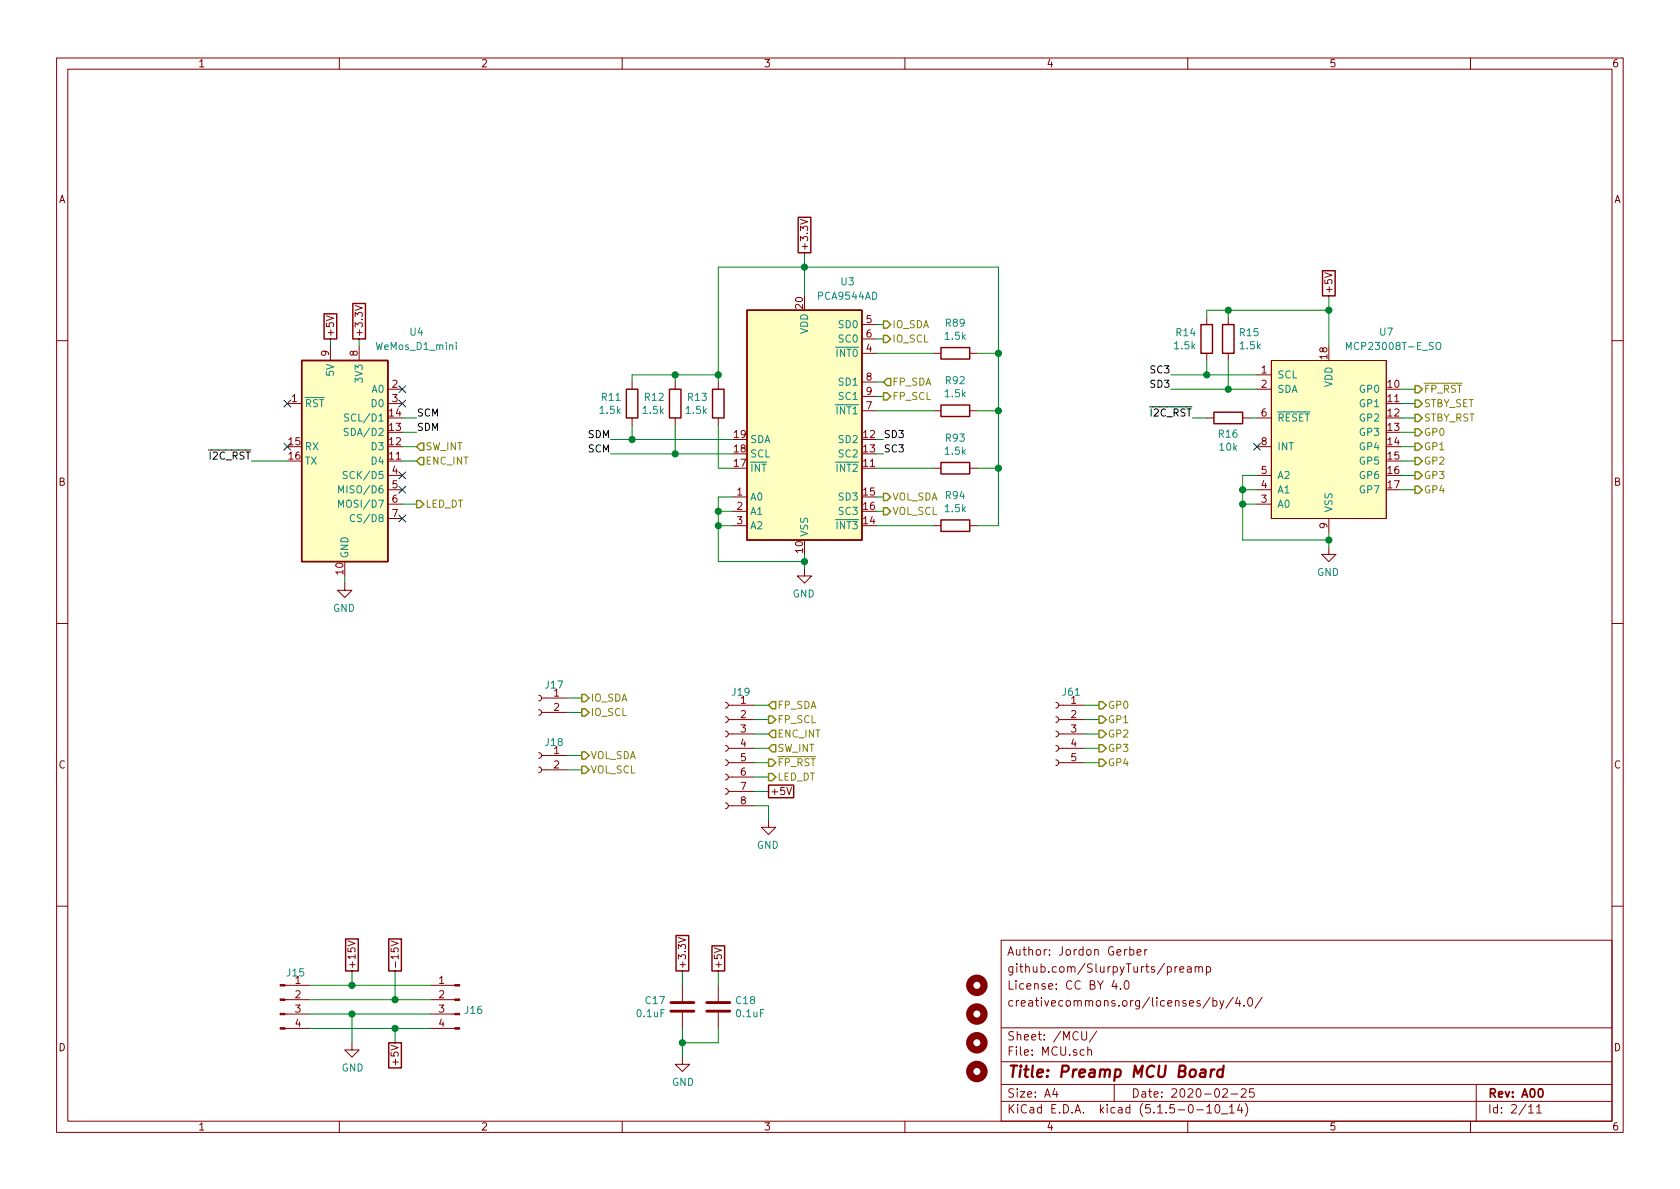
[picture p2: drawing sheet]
<svg xmlns="http://www.w3.org/2000/svg" width="297mm" height="210mm" viewBox="0 0 297 210" stroke-linecap="round" stroke-linejoin="round" font-family="sans-serif">
<g fill="none" stroke="#840000" stroke-width=".18">
<path d="M10 10.3h277v189.9h-277zM12 12.2h273v186.1h-273zM60 10.3v1.9M110 10.3v1.9M160 10.3v1.9M210 10.3v1.9M260 10.3v1.9M141.5 38.8l1.3 .4-1.3 .4M57.7 55.8l1.3 .5-1.3 .4M62.8 54l1.3 .5-1.3 .4M152.4 57.4h2.5M152.4 59.9h2.5"/>
<path d="M213.4 56.1v1.3M217.2 56.1v1.3M234.2 48.2l1.3 .5-1.3 .4M10 60.2h2M50.8 71.4h2.5M58.4 61.2v2.5M63.5 61.2v2.5M68.6 68.8h2.5M68.6 71.4h2.5M111.8 67.6v1.2M111.8 73.9v1.3M119.4 67.6v1.2"/>
<path d="M119.4 73.9v1.3M127 67.6v1.2M127 73.9v1.3M152.4 62.5h2.5M152.4 72.6h2.5M152.4 67.6h2.5M152.4 70.1h2.5M165.1 62.5h1.3M165.1 72.6h1.3M171.4 62.5h1.3M171.4 72.6h1.3M213.4 62.5v1.2"/>
<path d="M213.4 73.9h1.2M217.2 62.5v1.2M219.7 73.9h1.3M222.2 73.9h2.6M222.2 66.3h2.6M222.2 68.8h2.6M222.2 79h2.6M224.8 63.7h20.3v28h-20.3zM285 60.2h2M68.6 89.1h2.5M68.6 86.6h2.5M68.6 84.1h2.5"/>
<path d="M68.6 91.7h2.5M129.5 93h2.6M129.5 87.9h2.6M129.5 90.4h2.6M165.1 82.8h1.3M165.1 93h1.3M171.4 82.8h1.3M171.4 93h1.3M222.2 89.1h2.6M222.2 86.6h2.6M222.2 84.1h2.6M234.9 96.8v1.2h-1.2l1.2 1.3 1.3-1.3h-1.3"/>
<path d="M234.9 91.7v2.5M10 110.3h2M61 103.1v1.3h-1.3l1.3 1.3 1.2-1.3h-1.2M142.2 100.6v1.2h-1.2l1.2 1.3 1.3-1.3h-1.3M285 110.3h2M95.2 125.5l.4 .1 .2 .3-.2 .4-.4 .2M95.2 122.9l.4 .2 .2 .2-.2 .5-.4 .1M95.2 135.6l.4 .2 .2 .2-.2 .5-.4 .1M95.2 133.1l.4 .1 .2 .3-.2 .4-.4 .2M95.8 126h4.5M95.8 123.4h4.5M95.8 136.1h4.5"/>
<path d="M95.8 133.6h4.5M128.3 139.4l.3 .2 .2 .2-.1 .5-.4 .2M128.3 136.9l.3 .1 .2 .3-.1 .4-.4 .2M128.3 134.4l.3 .1 .2 .3-.1 .4-.4 .2M128.3 131.8l.3 .1 .2 .3-.1 .5-.4 .1M128.3 129.3l.3 .1 .2 .3-.1 .4-.4 .2M128.3 126.7l.3 .2 .2 .2-.1 .5-.4 .2M128.3 124.2l.3 .1 .2 .3-.1 .4-.4 .2M128.8 139.9h4.5M128.8 137.4h4.5M128.8 134.9h4.5M128.8 132.3h4.5"/>
<path d="M128.8 129.8h4.5M128.8 127.2h4.5M128.8 124.7h4.5M139.1 139.2l.4 1.3 .5-1.3M186.7 134.4l.3 .1 .2 .3-.1 .4-.4 .2M186.7 131.8l.3 .1 .2 .3-.1 .5-.4 .1M186.7 129.3l.3 .1 .2 .3-.1 .4-.4 .2M186.7 126.7l.3 .2 .2 .2-.1 .5-.4 .2M186.7 124.2l.3 .1 .2 .3-.1 .4-.4 .2M187.2 134.9h4.6M187.2 132.3h4.6M187.2 129.8h4.6"/>
<path d="M187.2 127.2h4.6M187.2 124.7h4.6M128.3 142l.3 .1 .2 .3-.1 .4-.4 .2M128.8 142.5h4.5M135.9 145v1.3h-1.3l1.3 1.3 1.3-1.3h-1.3M10 160.2h2M50.4 179.3h4.2M50.4 176.8h4.2M50.4 174.2h4.2M61.5 166.4l1.3 .4-1.3 .5M69.1 166.4l1.3 .4-1.3 .5M76.2 179.3h4.2"/>
<path d="M76.2 176.8h4.2M76.2 174.2h4.2M119.9 165.8l1.3 .4-1.3 .4M120.6 174.2v2.8M120.6 179.1v2.8M126.3 167.6l1.3 .4-1.3 .4M127 174.2v2.8M127 179.1v2.8M177 166.3h108v32h-108zM197 173.3l-.4 1.1h1M197.3 173.9v1M198.1 174.8v.1"/>
<path d="M198.9 173.6l.2-.2a.81 .81 0 0 1 .6 .6 .81 .81 0 0 1-.3 .8l-.1 .1a.79 .79 0 0 1-.4-1.3zM199.8 168l.4-.1 .3 .3-.1 .6-.2 .1-.4-.1M199.8 167.4v1.5M201 168.4l.8-.1-.1-.3-.4-.1-.3 .2 .1 .7h.6M202.4 167.9v1M202.8 167.9l-.3 .1-.1 .2M208.2 170.9l-.5 .3M208.6 171.4l.7-.1-.1-.3-.4-.1-.2 .2 .1 .8h.5M210 171h.5l.1 .9M210.6 171.3l-.5 .1-.2 .2 .1 .3h.1h.5M211.3 171.1l.2-.2 .4 .1 .1 .9M211.3 170.9v1"/>
<path d="M212 171.1l.2-.2 .3 .1 .1 .9M213.3 171l.4-.1 .3 .3v.6l-.3 .1h-.4M213.3 170.9v1.5M214 176.3l-1.3 2M214.5 177l.4-.1 .3 .3-.1 .6-.2 .1-.4-.1M214.5 176.4v1.5M215.7 176.9l.3 1M216.4 176.9l-.5 1.4-.2 .1M218 176.3l-1.3 2M218.8 176.3l-.3 1.1h.9M219.2 176.9v1M220 177.8v.1"/>
<path d="M220.8 176.5l.2-.1a.8 .8 0 0 1 .5 .8 .8 .8 0 0 1-.5 .7 1 1 0 0 1-.2-1.4zM223.2 176.3l-1.3 2M285 160.2h2M50.4 181.9h4.2M60 198.3v1.9M62.2 184.4v1.3h1.3l-1.3 1.2-1.2-1.2h1.2M76.2 181.9h4.2M110 198.3v1.9M120.6 186.9v1.3h1.3l-1.3 1.3-1.2-1.3h1.2M160 198.3v1.9M177 194.8h108M177 191.8h108"/>
<path d="M177 187.8h108M177 181.8h108M186.5 192.5l-.4 1h1M186.8 193v1M191.3 182.4v1.2l.3 .3h.2l.3-.3v-1.2M192.3 185.7h.1a.37 .37 0 0 1 .6 .1v.8M192.3 185.1v1.5M193.9 182.3l-1.3 2M197 191.8v3M210 198.3v1.9M211.6 196.3h1.2M213.4 195.8l.4-.5v1.5"/>
<path d="M213.4 196.8h.8M215 195.4l.3-.1a.94 .94 0 0 1 0 1.5 .8 .8 0 0 1-.6-.6 .8 .8 0 0 1 .3-.8zM216 197h1.1M216.2 192.7l.2-.2h.4l.2 .5-.9 1h.9M217.4 195.8l.4-.5v1.5M217.4 196.8h.8M217.7 193.5h1.1M219.2 195.2l-.4 1.1h.9M219.5 192.7l.2-.2h.3l.3 .2v.3v.2l-.9 .8h.9M219.5 195.8v1M220.2 195.1a1.71 1.71 0 0 1 0 2.3M221.7 192.5h-.7l-.1 .7 .2-.1 .5 .1 .2 .2-.1 .5-.2 .1-.6-.1"/>
<path d="M260 198.3v1.9M261 191.8v6.5M270.3 195.8l.4-.5v1.5M270.3 196.8h.8M271.7 195.8l.4-.5v1.5M271.7 196.8h.8"/>
</g>
<path d="M272.1 192.7l.2-.2a.8 .8 0 0 1 .5 .8 .8 .8 0 0 1-.5 .7l-.2-.1-.1-.4z" fill="none" stroke="#840000" stroke-width=".3"/>
<path d="M212.3 189.2h.8v1.2M213.2 189.6l-.7 .1a.4 .4 0 0 0-.4 .3 .4 .4 0 0 0 .3 .4l.7-.1M214.2 189.1l-.2 1.3M214.7 189.1a.54 .54 0 0 0-.6 .4M216.3 189.2a.68 .68 0 0 0-1 .3l-.1 .6 .1 .2 .2 .1 .6-.1M216.4 188.4l-.3 2" fill="none" stroke="#840000" stroke-width=".41"/>
<g fill="none" stroke="#840000" stroke-width=".25">
<path d="M141.1 38.4h2.3v6.3h-2.3zM57.3 55.5h2.2v4.4h-2.2zM62.4 53.7h2.2v6.2h-2.2zM132.1 54.9h20.3v40.6h-20.3zM212.3 57.4h2.1v5.1h-2.1zM216.2 57.4h2v5.1h-2zM233.8 47.9h2.3v4.4h-2.3zM53.3 63.7h15.3v35.6h-15.3zM110.7 68.8h2.1v5.1h-2.1zM118.4 68.8h2v5.1h-2zM126 68.8h2v5.1h-2zM166.4 61.5h5v2h-5z"/>
<path d="M166.4 71.6h5v2.1h-5zM214.6 72.9h5.1v2h-5.1zM166.4 81.8h5v2h-5zM166.4 91.9h5v2.1h-5zM135.9 138.8h4.4v2.3h-4.4zM61.1 166h2.2v5.7h-2.2zM68.7 166h2.3v5.7h-2.3zM119.5 165.4h2.3v6.3h-2.3zM125.9 167.3h2.2v4.4h-2.2zM68.7 184.4h2.3v4.4h-2.3z"/>
</g>
<g fill="#ffffc2" stroke="#ffffc2" stroke-width=".18">
<path d="M132.1 54.9h20.3v40.6h-20.3z"/>
<path d="M224.8 63.7h20.3v28h-20.3z"/>
<path d="M53.3 63.7h15.3v35.6h-15.3z"/>
</g>
<g fill="none" stroke="#840000" stroke-width="1.3">
<circle cx="172.7" cy="174.2" r="1.27"/>
<circle cx="172.7" cy="179.3" r="1.27"/>
<circle cx="172.7" cy="189.5" r="1.27"/>
<circle cx="172.7" cy="184.4" r="1.27"/>
</g>
<g fill="#840000" stroke="#840000" stroke-width=".18">
<path d="M80.4 181.7h.9v.3h-.9z"/>
<path d="M80.4 179.2h.9v.2h-.9z"/>
<path d="M80.4 176.7h.9v.2h-.9z"/>
<path d="M80.4 174.1h.9v.3h-.9z"/>
<path d="M49.5 181.7h.9v.3h-.9z"/>
<path d="M49.5 179.2h.9v.2h-.9z"/>
<path d="M49.5 176.7h.9v.2h-.9z"/>
<path d="M49.5 174.1h.9v.3h-.9z"/>
</g>
<path d="M61.6 75.8l-.5-.1-.2 .2 .1 .4 .5 .2 .1 .3-.3 .2h-.4M61.6 73.3l-.5-.1-.1 .1v.4l.5 .2 .1 .3-.2 .3-.5-.1M80.7 60.5v.2M80.7 61v.8M238 61.8v-1.3l.5 1 .4-1v1.3M253.9 60.7a.45 .45 0 0 1 .8 0 .88 .88 0 0 1-.3 1.1h-.3a1.07 1.07 0 0 1-.2-1.1zM59.9 87.2v-1.3l.4 .9 .4-.9v1.3M59.9 89.7v-1.3l.4 1 .4-1v1.3M61.4 83.4h-.5l-.2 .2 .1 .3 .5 .2v.4l-.2 .1h-.4M62.7 91.1a.6 .6 0 0 0-.8 .4 .6 .6 0 0 0 .6 .7l.2-.1" fill="none" stroke="#008484" stroke-width=".18"/>
<path d="M118.6 178.8h4.1M118.6 177.3h4.1M125 178.8h4M125 177.3h4" fill="none" stroke="#840000" stroke-width=".51"/>
<g fill="none" stroke="#008400" stroke-width=".18">
<path d="M58.4 59.9v1.3M63.5 59.9v1.3M142.2 44.7v7.6M154.9 57.4h1.3M154.9 59.9h1.3M217.2 54.9v1.2M234.9 52.3v8.9M234.9 54.9h-21.5v1.2M71.1 73.9h2.6M71.1 79h2.6M71.1 76.4h2.6M107.9 77.7h21.6"/>
<path d="M111.8 75.2v2.5M119.4 66.3v1.3M119.4 75.2v5.1M127 67.6v-20.4h49.5v45.8h-3.8M127 75.2v7.6h2.5M127 66.3h-15.2v1.3M154.9 77.7h1.3M154.9 62.5h10.2M154.9 72.6h10.2M154.9 67.6h1.3M154.9 70.1h1.3M172.7 62.5h3.8"/>
<path d="M172.7 72.6h3.8M207 66.3h15.2M207 68.8h15.2M210.8 73.9h2.6M213.4 63.7v2.6M217.2 63.7v5.1M221 73.9h1.2M247.6 73.9h2.6M247.6 68.8h2.6M247.6 71.4h2.6M247.6 79h2.6M247.6 76.4h2.6"/>
<path d="M44.4 81.5h6.4M71.1 89.1h2.6M71.1 81.5h2.6M107.9 80.3h21.6M127 93h2.5M127 90.4h2.5M129.5 87.9h-2.5v11.4h15.2M142.2 98v2.6M154.9 93h10.2M154.9 90.4h1.3M154.9 80.3h1.3M154.9 82.8h10.2"/>
<path d="M154.9 87.9h1.3M172.7 82.8h3.8M219.7 86.6h2.5M219.7 89.1h2.5M222.2 84.1h-2.5v11.4h15.2M234.9 94.2v2.6M247.6 84.1h2.6M247.6 86.6h2.6M247.6 81.5h2.6M61 101.8v1.3M100.3 133.6h2.6M100.3 136.1h2.6"/>
<path d="M100.3 123.4h2.6M100.3 126h2.6M133.3 139.9h2.6M133.3 137.4h2.6M133.3 129.8h2.6M133.3 132.3h2.6M133.3 134.9h2.6M133.3 124.7h2.6M133.3 127.2h2.6M191.8 129.8h2.5M191.8 132.3h2.5M191.8 134.9h2.5"/>
<path d="M191.8 124.7h2.5M191.8 127.2h2.5M133.3 142.5h2.6v2.5M54.6 174.2h21.6M54.6 176.8h21.6M54.6 179.3h21.6M62.2 171.7v2.5M62.2 179.3v5.1M69.8 171.7v5.1M120.6 171.7v2.5M127 171.7v2.5M54.6 181.9h21.6"/>
<path d="M69.8 181.9v2.5M120.6 181.9v5M127 181.9v2.5h-6.4"/>
</g>
<g fill="none" stroke="#848400" stroke-width=".25">
<path d="M156.2 59.3h.6l.7 .6-.7 .7h-.6zM156.2 56.8h.6l.7 .6-.7 .6h-.6zM74.3 78.4h.6v1.2h-.6l-.6-.6zM156.2 69.5h.6l.7 .6-.7 .6h-.6zM156.8 66.9h.7v1.3h-.7l-.6-.6zM250.2 78.4h.6l.7 .6-.7 .6h-.6zM250.2 75.8h.6l.7 .6-.7 .7h-.6zM250.2 68.2h.6l.7 .6-.7 .7h-.6zM250.2 70.7h.6l.7 .7-.7 .6h-.6zM250.2 73.3h.6l.7 .6-.7 .6h-.6zM73.7 88.5h.6l.6 .6-.6 .7h-.6zM74.3 80.9h.6v1.3h-.6l-.6-.7z"/>
<path d="M156.2 89.8h.6l.7 .6-.7 .7h-.6zM156.2 87.2h.6l.7 .7-.7 .6h-.6zM250.2 86h.6l.7 .6-.7 .6h-.6zM250.2 83.4h.6l.7 .7-.7 .6h-.6zM250.2 80.9h.6l.7 .6-.7 .7h-.6zM102.9 122.8h.6l.6 .6-.6 .7h-.6zM102.9 125.3h.6l.6 .7-.6 .6h-.6zM102.9 135.5h.6l.6 .6-.6 .7h-.6zM102.9 133h.6l.6 .6-.6 .6h-.6zM135.9 134.2h.6l.7 .7-.7 .6h-.6zM135.9 126.6h.6l.7 .6-.7 .7h-.6zM135.9 136.8h.6l.7 .6-.7 .6h-.6z"/>
<path d="M136.5 131.7h.7v1.3h-.7l-.6-.7zM136.5 129.2h.7v1.2h-.7l-.6-.6zM136.5 124.1h.7v1.2h-.7l-.6-.6zM194.3 124.1h.6l.7 .6-.7 .6h-.6zM194.3 126.6h.6l.7 .6-.7 .7h-.6zM194.3 129.2h.6l.7 .6-.7 .6h-.6zM194.3 131.7h.6l.7 .6-.7 .7h-.6zM194.3 134.2h.6l.7 .7-.7 .6h-.6z"/>
</g>
<g fill="#008400" stroke="#008400" stroke-width=".25">
<circle cx="142.2" cy="47.2" r=".51"/>
<circle cx="127" cy="90.4" r=".51"/>
<circle cx="217.2" cy="68.8" r=".51"/>
<circle cx="235" cy="54.9" r=".51"/>
<circle cx="176.5" cy="62.5" r=".51"/>
<circle cx="176.5" cy="82.8" r=".51"/>
<circle cx="119.4" cy="80.3" r=".51"/>
<circle cx="213.4" cy="66.3" r=".51"/>
<circle cx="62.2" cy="174.2" r=".51"/>
<circle cx="217.2" cy="54.9" r=".51"/>
<circle cx="235" cy="95.5" r=".51"/>
<circle cx="111.8" cy="77.7" r=".51"/>
<circle cx="219.7" cy="89.1" r=".51"/>
<circle cx="219.7" cy="86.6" r=".51"/>
<circle cx="127" cy="66.3" r=".51"/>
<circle cx="120.7" cy="184.4" r=".51"/>
<circle cx="142.2" cy="99.3" r=".51"/>
<circle cx="176.5" cy="72.6" r=".51"/>
<circle cx="69.9" cy="181.9" r=".51"/>
<circle cx="62.2" cy="179.3" r=".51"/>
<circle cx="69.9" cy="176.8" r=".51"/>
<circle cx="127" cy="93" r=".51"/>
<circle cx="119.4" cy="66.3" r=".51"/>
</g>
<g fill="none" stroke="#000084" stroke-width=".18">
<path d="M50.2 70.8l1.2 1.2M50.2 78.4l1.2 1.2M51.4 70.8l-1.2 1.2M51.4 78.4l-1.2 1.2M70.5 70.8l1.2 1.2M70.5 68.2l1.2 1.2M71.7 70.8l-1.2 1.2M71.7 68.2l-1.2 1.2M221.6 78.4l1.3 1.2M222.9 78.4l-1.3 1.2M70.5 86l1.2 1.2M70.5 83.5l1.2 1.2"/>
<path d="M70.5 91.1l1.2 1.2M71.7 86l-1.2 1.2M71.7 83.5l-1.2 1.2M71.7 91.1l-1.2 1.2"/>
</g>
<text font-size="2.8" fill="#840000" x="178" y="190.5">Title: Preamp MCU Board</text>
<g font-size="2.1" fill="#840000">
<text x="178" y="172">github.com/SlurpyTurts/preamp</text>
<text x="178" y="169">Author: Jordon Gerber</text>
<text x="178" y="178">creativecommons.org/licenses/by/4.0/</text>
<text x="178" y="175">License: CC BY 4.0</text>
<text x="178" y="184">Sheet: /MCU/</text>
<text x="178" y="186.7">File: MCU.sch</text>
<text x="178" y="196.9">KiCad E.D.A. kicad (5.1.5-0-10_14)</text>
<text x="178" y="194.1">Size: A4</text>
<text x="200" y="194.1">Date: 2020-02-25</text>
<text x="263" y="194.1">Rev: A00</text>
<text x="263" y="196.9">Id: 2/11</text>
</g>
<g font-size="1.8" fill="#840000">
<text x="35" y="11.9">1</text>
<text x="85" y="11.9">2</text>
<text x="135" y="11.9">3</text>
<text x="185" y="11.9">4</text>
<text x="235" y="11.9">5</text>
<text x="285" y="11.9">6</text>
<text x="10.4" y="35.9">A</text>
<text x="285.4" y="35.9">A</text>
<text x="142.9" y="44.4" transform="rotate(-90 142.9 44.4)">+3.3V</text>
<text x="235.6" y="52.1" transform="rotate(-90 235.6 52.1)">+5V</text>
<text x="59.1" y="59.7" transform="rotate(-90 59.1 59.7)">+5V</text>
<text x="64.1" y="59.7" transform="rotate(-90 64.1 59.7)">+3.3V</text>
<text x="142" y="54.6" transform="rotate(-90 142 54.6)">20</text>
<text x="153.2" y="57.1">5</text>
<text x="153.2" y="59.7">6</text>
<text x="58.2" y="63" transform="rotate(-90 58.2 63)">9</text>
<text x="63.2" y="63" transform="rotate(-90 63.2 63)">8</text>
<text x="153.2" y="62.2">4</text>
<text x="234.7" y="63.4" transform="rotate(-90 234.7 63.4)">18</text>
<text x="51.6" y="71.1">1</text>
<text x="69.4" y="68.6">2</text>
<text x="69.4" y="71.1">3</text>
<text x="153.2" y="67.3">8</text>
<text x="153.2" y="69.8">9</text>
<text x="223" y="66">1</text>
<text x="223" y="68.6">2</text>
<text x="245.4" y="68.6">10</text>
<text x="245.4" y="71.1">11</text>
<text x="68.9" y="76.2">13</text>
<text x="68.9" y="73.7">14</text>
<text x="129.8" y="77.5">19</text>
<text x="152.7" y="77.5">12</text>
<text x="153.2" y="72.4">7</text>
<text x="223" y="73.7">6</text>
<text x="245.4" y="73.7">12</text>
<text x="245.4" y="76.2">13</text>
<text x="51.1" y="78.7">15</text>
<text x="51.1" y="81.3">16</text>
<text x="68.9" y="81.3">11</text>
<text x="68.9" y="78.7">12</text>
<text x="69.4" y="83.8">4</text>
<text x="129.8" y="82.5">17</text>
<text x="129.8" y="80">18</text>
<text x="152.7" y="82.5">11</text>
<text x="152.7" y="80">13</text>
<text x="223" y="83.8">5</text>
<text x="223" y="78.7">8</text>
<text x="245.4" y="78.7">14</text>
<text x="245.4" y="81.3">15</text>
<text x="245.4" y="83.8">16</text>
<text x="10.4" y="85.9">B</text>
<text x="69.4" y="86.4">5</text>
<text x="69.4" y="88.9">6</text>
<text x="130.3" y="87.6">1</text>
<text x="152.7" y="87.6">15</text>
<text x="223" y="88.9">3</text>
<text x="223" y="86.4">4</text>
<text x="245.4" y="86.4">17</text>
<text x="285.4" y="85.9">B</text>
<text x="69.4" y="91.4">7</text>
<text x="130.3" y="90.2">2</text>
<text x="130.3" y="92.7">3</text>
<text x="152.7" y="92.7">14</text>
<text x="152.7" y="90.2">16</text>
<text x="234.7" y="93.4" transform="rotate(-90 234.7 93.4)">9</text>
<text x="60.7" y="101.5" transform="rotate(-90 60.7 101.5)">10</text>
<text x="142" y="97.7" transform="rotate(-90 142 97.7)">10</text>
<text x="97.9" y="123.2">1</text>
<text x="97.9" y="125.7">2</text>
<text x="131" y="124.5">1</text>
<text x="189.4" y="124.5">1</text>
<text x="131" y="127">2</text>
<text x="131" y="129.5">3</text>
<text x="189.4" y="127">2</text>
<text x="189.4" y="129.5">3</text>
<text x="10.4" y="135.9">C</text>
<text x="97.9" y="133.3">1</text>
<text x="97.9" y="135.9">2</text>
<text x="131" y="132.1">4</text>
<text x="131" y="134.6">5</text>
<text x="131" y="137.2">6</text>
<text x="189.4" y="132.1">4</text>
<text x="189.4" y="134.6">5</text>
<text x="285.4" y="135.9">C</text>
<text x="131" y="139.7">7</text>
<text x="131" y="142.2">8</text>
<text x="136.1" y="140.6">+5V</text>
<text x="52.2" y="174">1</text>
<text x="62.9" y="171.4" transform="rotate(-90 62.9 171.4)">+15V</text>
<text x="70.5" y="171.4" transform="rotate(-90 70.5 171.4)">-15V</text>
<text x="77.6" y="174">1</text>
<text x="121.3" y="171.4" transform="rotate(-90 121.3 171.4)">+3.3V</text>
<text x="127.6" y="171.4" transform="rotate(-90 127.6 171.4)">+5V</text>
<text x="52.2" y="176.5">2</text>
<text x="52.2" y="179.1">3</text>
<text x="77.6" y="176.5">2</text>
<text x="77.6" y="179.1">3</text>
<text x="10.4" y="185.9">D</text>
<text x="52.2" y="181.6">4</text>
<text x="77.6" y="181.6">4</text>
<text x="285.4" y="185.9">D</text>
<text x="70.5" y="187.9" transform="rotate(-90 70.5 187.9)">+5V</text>
<text x="35" y="199.9">1</text>
<text x="85" y="199.9">2</text>
<text x="135" y="199.9">3</text>
<text x="185" y="199.9">4</text>
<text x="235" y="199.9">5</text>
<text x="285" y="199.9">6</text>
</g>
<g font-size="1.8" fill="#008484">
<text x="144.8" y="53">PCA9544AD</text>
<text x="148.7" y="50.5">U3</text>
<text x="72.5" y="59.4">U4</text>
<text x="142.9" y="59.1" transform="rotate(-90 142.9 59.1)">VDD</text>
<text x="148.5" y="58">SD0</text>
<text x="167.3" y="57.8">R89</text>
<text x="208" y="59.5">R14</text>
<text x="219.2" y="59.5">R15</text>
<text x="244" y="59.4">U7</text>
<text x="66.6" y="61.9">WeMos_D1_mini</text>
<text x="148.1" y="63.1">INT0</text>
<text x="148.5" y="60.6">SC0</text>
<text x="167.2" y="60.1">1.5k</text>
<text x="207.7" y="61.8">1.5k</text>
<text x="219.3" y="61.8">1.5k</text>
<text x="238.8" y="61.9">MCP23008T-E_SO</text>
<text x="59.1" y="66.4" transform="rotate(-90 59.1 66.4)">5V</text>
<text x="64.1" y="67.4" transform="rotate(-90 64.1 67.4)">3V3</text>
<text x="65.8" y="69.5">A0</text>
<text x="106.4" y="70.9">R11</text>
<text x="114" y="70.9">R12</text>
<text x="121.7" y="70.9">R13</text>
<text x="148.5" y="68.2">SD1</text>
<text x="148.5" y="70.7">SC1</text>
<text x="167.2" y="70.3">1.5k</text>
<text x="167.3" y="67.9">R92</text>
<text x="225.8" y="66.9">SCL</text>
<text x="225.8" y="69.5">SDA</text>
<text x="235.6" y="68.5" transform="rotate(-90 235.6 68.5)">VDD</text>
<text x="240.6" y="69.5">GP0</text>
<text x="53.8" y="72">RST</text>
<text x="61.6" y="77.1">SDA/D2</text>
<text x="61.8" y="74.5">SCL/D1</text>
<text x="65.8" y="72">D0</text>
<text x="106.1" y="73.2">1.5k</text>
<text x="113.8" y="73.2">1.5k</text>
<text x="121.4" y="73.2">1.5k</text>
<text x="148.1" y="73.3">INT1</text>
<text x="215.5" y="77.4">R16</text>
<text x="225.8" y="74.5">RESET</text>
<text x="240.6" y="72">GP1</text>
<text x="240.6" y="74.5">GP2</text>
<text x="240.6" y="77.1">GP3</text>
<text x="53.8" y="79.6">RX</text>
<text x="53.8" y="82.2">TX</text>
<text x="65.8" y="82.2">D4</text>
<text x="65.8" y="79.6">D3</text>
<text x="132.6" y="83.4">INT</text>
<text x="132.6" y="80.9">SCL</text>
<text x="132.6" y="78.4">SDA</text>
<text x="148.1" y="83.4">INT2</text>
<text x="148.5" y="78.4">SD2</text>
<text x="148.5" y="80.9">SC2</text>
<text x="167.2" y="80.4">1.5k</text>
<text x="167.3" y="78.1">R93</text>
<text x="215.7" y="79.7">10k</text>
<text x="225.8" y="79.6">INT</text>
<text x="240.6" y="79.6">GP4</text>
<text x="240.6" y="82.2">GP5</text>
<text x="60.8" y="87.2">MISO/D6</text>
<text x="60.8" y="89.8">MOSI/D7</text>
<text x="61.6" y="84.7">SCK/D5</text>
<text x="132.6" y="88.5">A0</text>
<text x="148.5" y="88.5">SD3</text>
<text x="167.3" y="88.3">R94</text>
<text x="225.8" y="89.8">A0</text>
<text x="225.8" y="87.2">A1</text>
<text x="225.8" y="84.7">A2</text>
<text x="240.6" y="84.7">GP6</text>
<text x="240.6" y="87.2">GP7</text>
<text x="62.9" y="92.3">CS/D8</text>
<text x="132.6" y="91.1">A1</text>
<text x="132.6" y="93.6">A2</text>
<text x="142.9" y="95" transform="rotate(-90 142.9 95)">VSS</text>
<text x="148.1" y="93.6">INT3</text>
<text x="148.5" y="91.1">SC3</text>
<text x="167.2" y="90.6">1.5k</text>
<text x="235.6" y="90.7" transform="rotate(-90 235.6 90.7)">VSS</text>
<text x="61.6" y="98.8" transform="rotate(-90 61.6 98.8)">GND</text>
<text x="232.9" y="101.8">GND</text>
<text x="140.2" y="105.7">GND</text>
<text x="58.9" y="108.2">GND</text>
<text x="96.5" y="121.8">J17</text>
<text x="129.5" y="123">J19</text>
<text x="187.9" y="123">J61</text>
<text x="96.5" y="131.9">J18</text>
<text x="133.8" y="150.1">GND</text>
<text x="50.8" y="172.7">J15</text>
<text x="82.3" y="179.3">J16</text>
<text x="112.7" y="179.9">0.1uF</text>
<text x="114.2" y="177.6">C17</text>
<text x="130.2" y="177.6">C18</text>
<text x="130.3" y="179.9">0.1uF</text>
<text x="60.4" y="189.5">GND</text>
<text x="118.8" y="192">GND</text>
</g>
<g font-size="1.8" fill="#848400">
<text x="157.7" y="58">IO_SDA</text>
<text x="157.7" y="60.6">IO_SCL</text>
<text x="157.7" y="68.2">FP_SDA</text>
<text x="157.7" y="70.7">FP_SCL</text>
<text x="251.7" y="69.5">FP_RST</text>
<text x="251.7" y="77.1">GP0</text>
<text x="251.7" y="72">STBY_SET</text>
<text x="251.7" y="74.5">STBY_RST</text>
<text x="75.2" y="79.6">SW_INT</text>
<text x="75.2" y="82.2">ENC_INT</text>
<text x="251.7" y="82.2">GP2</text>
<text x="251.7" y="79.6">GP1</text>
<text x="75.2" y="89.8">LED_DT</text>
<text x="157.7" y="88.5">VOL_SDA</text>
<text x="251.7" y="87.2">GP4</text>
<text x="251.7" y="84.7">GP3</text>
<text x="157.7" y="91.1">VOL_SCL</text>
<text x="104.4" y="124.1">IO_SDA</text>
<text x="137.4" y="125.3">FP_SDA</text>
<text x="195.8" y="125.3">GP0</text>
<text x="104.4" y="126.6">IO_SCL</text>
<text x="137.4" y="130.4">ENC_INT</text>
<text x="137.4" y="127.9">FP_SCL</text>
<text x="195.8" y="127.9">GP1</text>
<text x="195.8" y="130.4">GP2</text>
<text x="104.4" y="136.8">VOL_SCL</text>
<text x="104.4" y="134.2">VOL_SDA</text>
<text x="137.4" y="133">SW_INT</text>
<text x="137.4" y="135.5">FP_RST</text>
<text x="195.8" y="133">GP3</text>
<text x="195.8" y="135.5">GP4</text>
<text x="137.4" y="138">LED_DT</text>
</g>
<g font-size="1.8">
<text x="203.6" y="68.6">SD3</text>
<text x="203.6" y="66">SC3</text>
<text x="73.7" y="76.2">SDM</text>
<text x="73.7" y="73.7">SCM</text>
<text x="104" y="77.5">SDM</text>
<text x="156.2" y="77.5">SD3</text>
<text x="203.6" y="73.7">I2C_RST</text>
<text x="37.2" y="81.3">I2C_RST</text>
<text x="104" y="80">SCM</text>
<text x="156.2" y="80">SC3</text>
</g>
</svg>
